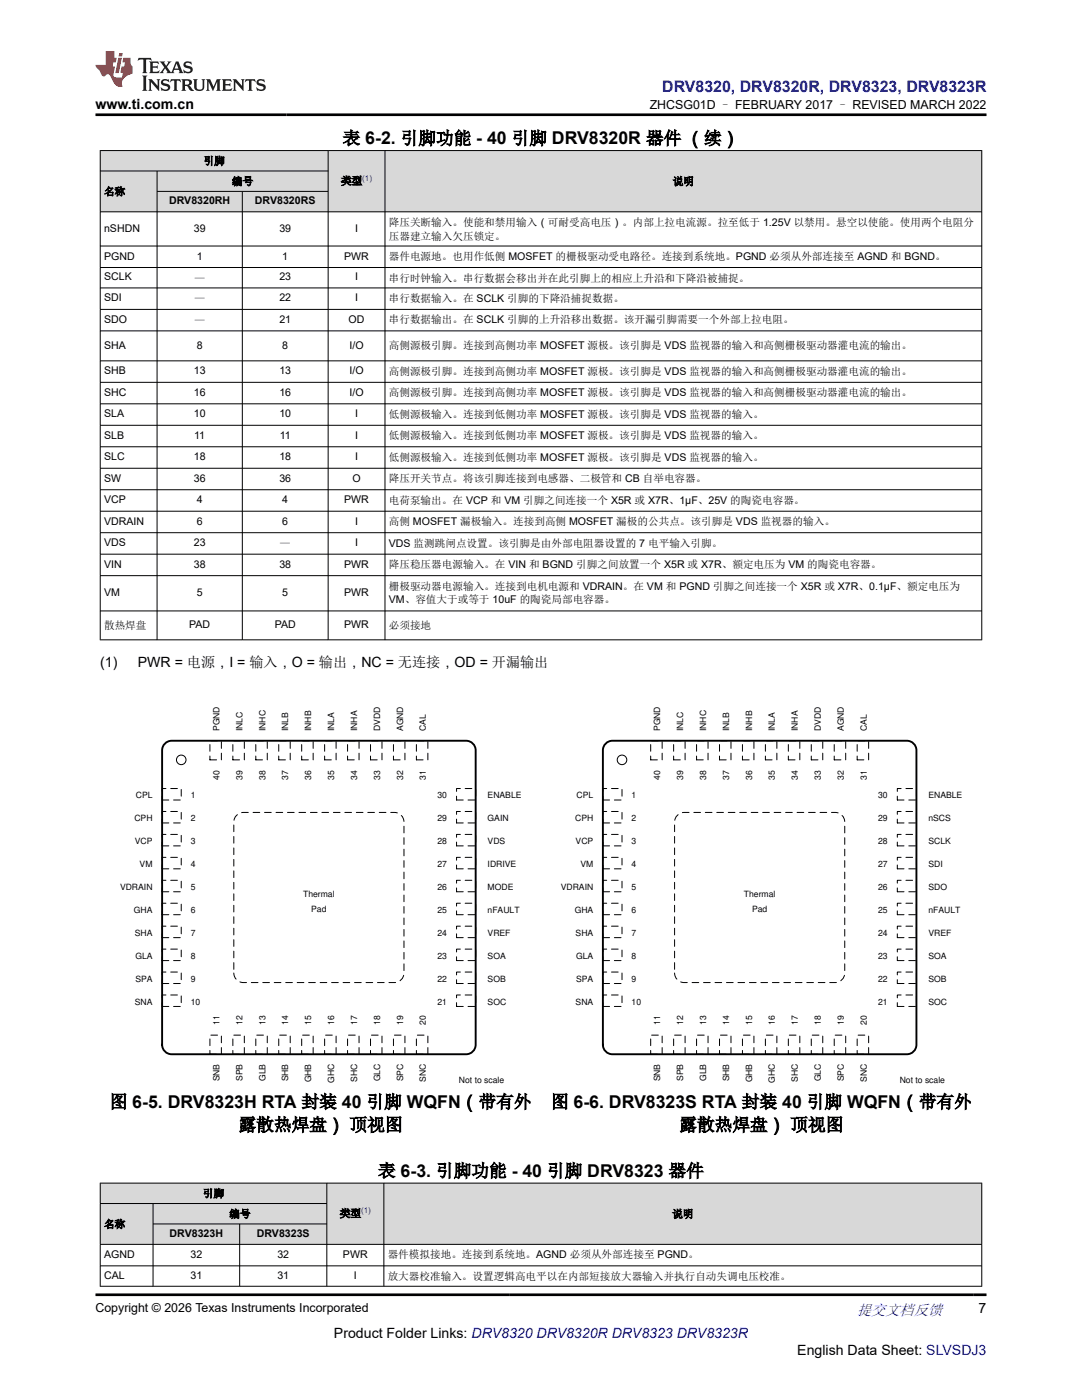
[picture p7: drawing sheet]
<svg xmlns="http://www.w3.org/2000/svg" width="216mm" height="279mm" viewBox="0 0 216 279" stroke-linecap="round" stroke-linejoin="round" font-family="sans-serif">
<g fill="#d8d8d8">
<path d="M20 30h175.9v4.1h-175.9z" fill-rule="evenodd"/>
<path d="M20.1 30.1h45.3v4h-45.3z" fill-rule="evenodd"/>
<path d="M65.5 30.1h11.3v12.1h-11.3z" fill-rule="evenodd"/>
<path d="M76.9 30.1h118.9v12.1h-118.9z" fill-rule="evenodd"/>
<path d="M20.1 34.2h11.2v8h-11.2z" fill-rule="evenodd"/>
<path d="M31.4 34.2h34v3.9h-34z" fill-rule="evenodd"/>
<path d="M31.4 38.3h16.9v3.9h-16.9z" fill-rule="evenodd"/>
<path d="M48.4 38.3h17v3.9h-17z" fill-rule="evenodd"/>
</g>
<g fill="none" stroke="#000" stroke-width=".2">
<path d="M19.9 30h176.1M19.9 34.1h45.6M20 30v97.8M31.3 34.1v93.7M31.3 38.2h34.2M48.4 38.2v89.6M65.5 30v97.8M76.8 30v97.8M195.9 30v97.8M19.9 49.1h176.1M19.9 53.4h176.1M19.9 57.5h176.1"/>
<path d="M196 42.3h-176.1M19.9 61.7h176.1M19.9 66h176.1M19.9 72h176.1M19.9 76.3h176.1M19.9 80.6h176.1M19.9 84.9h176.1M19.9 89.2h176.1M19.9 93.5h176.1M19.9 97.7h176.1M19.9 102h176.1M19.9 106.3h176.1"/>
<path d="M19.9 110.6h176.1M19.9 114.9h176.1M19.9 121.9h176.1M19.9 127.7h176.1"/>
</g>
<path d="M41.9 147.8h2.3v3.8h-2.3z" fill-rule="evenodd" fill="#fff"/>
<path d="M41.9 147.8h2.3v3.8h-2.3z" fill="none" stroke="#000" stroke-width=".2" stroke-dasharray="1.3 1"/>
<path d="M41.9 206.6h2.3v3.8h-2.3z" fill-rule="evenodd" fill="#fff"/>
<path d="M41.9 206.6h2.3v3.8h-2.3z" fill="none" stroke="#000" stroke-width=".2" stroke-dasharray="1.3 1"/>
<path d="M32.3 157.4h3.9v2.3h-3.9z" fill-rule="evenodd" fill="#fff"/>
<path d="M32.3 157.4h3.9v2.3h-3.9z" fill="none" stroke="#000" stroke-width=".2" stroke-dasharray="1.3 1"/>
<path d="M91.1 157.4h3.8v2.3h-3.8z" fill-rule="evenodd" fill="#fff"/>
<path d="M91.1 157.4h3.8v2.3h-3.8z" fill="none" stroke="#000" stroke-width=".2" stroke-dasharray="1.3 1"/>
<path d="M46.5 147.8h2.3v3.8h-2.3z" fill-rule="evenodd" fill="#fff"/>
<path d="M46.5 147.8h2.3v3.8h-2.3z" fill="none" stroke="#000" stroke-width=".2" stroke-dasharray="1.3 1"/>
<path d="M46.5 206.6h2.3v3.8h-2.3z" fill-rule="evenodd" fill="#fff"/>
<path d="M46.5 206.6h2.3v3.8h-2.3z" fill="none" stroke="#000" stroke-width=".2" stroke-dasharray="1.3 1"/>
<path d="M32.3 161.9h3.9v2.3h-3.9z" fill-rule="evenodd" fill="#fff"/>
<path d="M32.3 161.9h3.9v2.3h-3.9z" fill="none" stroke="#000" stroke-width=".2" stroke-dasharray="1.3 1"/>
<path d="M91.1 161.9h3.8v2.3h-3.8z" fill-rule="evenodd" fill="#fff"/>
<path d="M91.1 161.9h3.8v2.3h-3.8z" fill="none" stroke="#000" stroke-width=".2" stroke-dasharray="1.3 1"/>
<path d="M51 147.8h2.3v3.8h-2.3z" fill-rule="evenodd" fill="#fff"/>
<path d="M51 147.8h2.3v3.8h-2.3z" fill="none" stroke="#000" stroke-width=".2" stroke-dasharray="1.3 1"/>
<path d="M51 206.6h2.3v3.8h-2.3z" fill-rule="evenodd" fill="#fff"/>
<path d="M51 206.6h2.3v3.8h-2.3z" fill="none" stroke="#000" stroke-width=".2" stroke-dasharray="1.3 1"/>
<path d="M32.3 166.5h3.9v2.3h-3.9z" fill-rule="evenodd" fill="#fff"/>
<path d="M32.3 166.5h3.9v2.3h-3.9z" fill="none" stroke="#000" stroke-width=".2" stroke-dasharray="1.3 1"/>
<path d="M91.1 166.5h3.8v2.3h-3.8z" fill-rule="evenodd" fill="#fff"/>
<path d="M91.1 166.5h3.8v2.3h-3.8z" fill="none" stroke="#000" stroke-width=".2" stroke-dasharray="1.3 1"/>
<path d="M55.6 147.8h2.3v3.8h-2.3z" fill-rule="evenodd" fill="#fff"/>
<path d="M55.6 147.8h2.3v3.8h-2.3z" fill="none" stroke="#000" stroke-width=".2" stroke-dasharray="1.3 1"/>
<path d="M55.6 206.6h2.3v3.8h-2.3z" fill-rule="evenodd" fill="#fff"/>
<path d="M55.6 206.6h2.3v3.8h-2.3z" fill="none" stroke="#000" stroke-width=".2" stroke-dasharray="1.3 1"/>
<path d="M32.3 171.1h3.9v2.3h-3.9z" fill-rule="evenodd" fill="#fff"/>
<path d="M32.3 171.1h3.9v2.3h-3.9z" fill="none" stroke="#000" stroke-width=".2" stroke-dasharray="1.3 1"/>
<path d="M91.1 171.1h3.8v2.3h-3.8z" fill-rule="evenodd" fill="#fff"/>
<path d="M91.1 171.1h3.8v2.3h-3.8z" fill="none" stroke="#000" stroke-width=".2" stroke-dasharray="1.3 1"/>
<path d="M60.2 147.8h2.3v3.8h-2.3z" fill-rule="evenodd" fill="#fff"/>
<path d="M60.2 147.8h2.3v3.8h-2.3z" fill="none" stroke="#000" stroke-width=".2" stroke-dasharray="1.3 1"/>
<path d="M60.2 206.6h2.3v3.8h-2.3z" fill-rule="evenodd" fill="#fff"/>
<path d="M60.2 206.6h2.3v3.8h-2.3z" fill="none" stroke="#000" stroke-width=".2" stroke-dasharray="1.3 1"/>
<path d="M32.3 175.7h3.9v2.3h-3.9z" fill-rule="evenodd" fill="#fff"/>
<path d="M32.3 175.7h3.9v2.3h-3.9z" fill="none" stroke="#000" stroke-width=".2" stroke-dasharray="1.3 1"/>
<path d="M91.1 175.7h3.8v2.3h-3.8z" fill-rule="evenodd" fill="#fff"/>
<path d="M91.1 175.7h3.8v2.3h-3.8z" fill="none" stroke="#000" stroke-width=".2" stroke-dasharray="1.3 1"/>
<path d="M64.8 147.8h2.3v3.8h-2.3z" fill-rule="evenodd" fill="#fff"/>
<path d="M64.8 147.8h2.3v3.8h-2.3z" fill="none" stroke="#000" stroke-width=".2" stroke-dasharray="1.3 1"/>
<path d="M64.8 206.6h2.3v3.8h-2.3z" fill-rule="evenodd" fill="#fff"/>
<path d="M64.8 206.6h2.3v3.8h-2.3z" fill="none" stroke="#000" stroke-width=".2" stroke-dasharray="1.3 1"/>
<path d="M32.3 180.3h3.9v2.2h-3.9z" fill-rule="evenodd" fill="#fff"/>
<path d="M32.3 180.3h3.9v2.2h-3.9z" fill="none" stroke="#000" stroke-width=".2" stroke-dasharray="1.3 1"/>
<path d="M91.1 180.3h3.8v2.2h-3.8z" fill-rule="evenodd" fill="#fff"/>
<path d="M91.1 180.3h3.8v2.2h-3.8z" fill="none" stroke="#000" stroke-width=".2" stroke-dasharray="1.3 1"/>
<path d="M69.4 147.8h2.2v3.8h-2.2z" fill-rule="evenodd" fill="#fff"/>
<path d="M69.4 147.8h2.2v3.8h-2.2z" fill="none" stroke="#000" stroke-width=".2" stroke-dasharray="1.3 1"/>
<path d="M69.4 206.6h2.2v3.8h-2.2z" fill-rule="evenodd" fill="#fff"/>
<path d="M69.4 206.6h2.2v3.8h-2.2z" fill="none" stroke="#000" stroke-width=".2" stroke-dasharray="1.3 1"/>
<path d="M32.3 184.8h3.9v2.3h-3.9z" fill-rule="evenodd" fill="#fff"/>
<path d="M32.3 184.8h3.9v2.3h-3.9z" fill="none" stroke="#000" stroke-width=".2" stroke-dasharray="1.3 1"/>
<path d="M91.1 184.8h3.8v2.3h-3.8z" fill-rule="evenodd" fill="#fff"/>
<path d="M91.1 184.8h3.8v2.3h-3.8z" fill="none" stroke="#000" stroke-width=".2" stroke-dasharray="1.3 1"/>
<path d="M73.9 147.8h2.3v3.8h-2.3z" fill-rule="evenodd" fill="#fff"/>
<path d="M73.9 147.8h2.3v3.8h-2.3z" fill="none" stroke="#000" stroke-width=".2" stroke-dasharray="1.3 1"/>
<path d="M73.9 206.6h2.3v3.8h-2.3z" fill-rule="evenodd" fill="#fff"/>
<path d="M73.9 206.6h2.3v3.8h-2.3z" fill="none" stroke="#000" stroke-width=".2" stroke-dasharray="1.3 1"/>
<path d="M32.3 189.4h3.9v2.3h-3.9z" fill-rule="evenodd" fill="#fff"/>
<path d="M32.3 189.4h3.9v2.3h-3.9z" fill="none" stroke="#000" stroke-width=".2" stroke-dasharray="1.3 1"/>
<path d="M91.1 189.4h3.8v2.3h-3.8z" fill-rule="evenodd" fill="#fff"/>
<path d="M91.1 189.4h3.8v2.3h-3.8z" fill="none" stroke="#000" stroke-width=".2" stroke-dasharray="1.3 1"/>
<path d="M78.5 147.8h2.3v3.8h-2.3z" fill-rule="evenodd" fill="#fff"/>
<path d="M78.5 147.8h2.3v3.8h-2.3z" fill="none" stroke="#000" stroke-width=".2" stroke-dasharray="1.3 1"/>
<path d="M78.5 206.6h2.3v3.8h-2.3z" fill-rule="evenodd" fill="#fff"/>
<path d="M78.5 206.6h2.3v3.8h-2.3z" fill="none" stroke="#000" stroke-width=".2" stroke-dasharray="1.3 1"/>
<path d="M32.3 194h3.9v2.3h-3.9z" fill-rule="evenodd" fill="#fff"/>
<path d="M32.3 194h3.9v2.3h-3.9z" fill="none" stroke="#000" stroke-width=".2" stroke-dasharray="1.3 1"/>
<path d="M91.1 194h3.8v2.3h-3.8z" fill-rule="evenodd" fill="#fff"/>
<path d="M91.1 194h3.8v2.3h-3.8z" fill="none" stroke="#000" stroke-width=".2" stroke-dasharray="1.3 1"/>
<path d="M83.1 147.8h2.3v3.8h-2.3z" fill-rule="evenodd" fill="#fff"/>
<path d="M83.1 147.8h2.3v3.8h-2.3z" fill="none" stroke="#000" stroke-width=".2" stroke-dasharray="1.3 1"/>
<path d="M83.1 206.6h2.3v3.8h-2.3z" fill-rule="evenodd" fill="#fff"/>
<path d="M83.1 206.6h2.3v3.8h-2.3z" fill="none" stroke="#000" stroke-width=".2" stroke-dasharray="1.3 1"/>
<path d="M32.3 198.6h3.9v2.3h-3.9z" fill-rule="evenodd" fill="#fff"/>
<path d="M32.3 198.6h3.9v2.3h-3.9z" fill="none" stroke="#000" stroke-width=".2" stroke-dasharray="1.3 1"/>
<path d="M91.1 198.6h3.8v2.3h-3.8z" fill-rule="evenodd" fill="#fff"/>
<path d="M91.1 198.6h3.8v2.3h-3.8z" fill="none" stroke="#000" stroke-width=".2" stroke-dasharray="1.3 1"/>
<circle cx="36.2" cy="151.6" r=".95" fill="none" stroke="#000" stroke-width=".2"/>
<path d="M32.9 148.4l.8-.5 .6-.1h58.7a1.91 1.91 0 0 1 1.9 1.9v58.8a1.91 1.91 0 0 1-1.9 1.9h-58.7a1.9 1.9 0 0 1-2-1.9v-58.8l.1-.5z" fill="none" stroke="#000" stroke-width=".38"/>
<path d="M47.2 162.7l.9-.5 .5-.1h30.1a1.91 1.91 0 0 1 1.9 1.9v30.2a1.91 1.91 0 0 1-1.9 1.9h-30.1a1.9 1.9 0 0 1-1.9-1.9v-30.2v-.5z" fill-rule="evenodd" fill="#fff"/>
<path d="M47.2 162.7l.9-.5 .5-.1h30.1a1.91 1.91 0 0 1 1.9 1.9v30.2a1.91 1.91 0 0 1-1.9 1.9h-30.1a1.9 1.9 0 0 1-1.9-1.9v-30.2v-.5z" fill="none" stroke="#000" stroke-width=".2" stroke-dasharray="1.3 1"/>
<path d="M129.8 147.8h2.3v3.8h-2.3z" fill-rule="evenodd" fill="#fff"/>
<path d="M129.8 147.8h2.3v3.8h-2.3z" fill="none" stroke="#000" stroke-width=".2" stroke-dasharray="1.3 1"/>
<path d="M129.8 206.6h2.3v3.8h-2.3z" fill-rule="evenodd" fill="#fff"/>
<path d="M129.8 206.6h2.3v3.8h-2.3z" fill="none" stroke="#000" stroke-width=".2" stroke-dasharray="1.3 1"/>
<path d="M120.3 157.4h3.8v2.3h-3.8z" fill-rule="evenodd" fill="#fff"/>
<path d="M120.3 157.4h3.8v2.3h-3.8z" fill="none" stroke="#000" stroke-width=".2" stroke-dasharray="1.3 1"/>
<path d="M179 157.4h3.9v2.3h-3.9z" fill-rule="evenodd" fill="#fff"/>
<path d="M179 157.4h3.9v2.3h-3.9z" fill="none" stroke="#000" stroke-width=".2" stroke-dasharray="1.3 1"/>
<path d="M134.4 147.8h2.3v3.8h-2.3z" fill-rule="evenodd" fill="#fff"/>
<path d="M134.4 147.8h2.3v3.8h-2.3z" fill="none" stroke="#000" stroke-width=".2" stroke-dasharray="1.3 1"/>
<path d="M134.4 206.6h2.3v3.8h-2.3z" fill-rule="evenodd" fill="#fff"/>
<path d="M134.4 206.6h2.3v3.8h-2.3z" fill="none" stroke="#000" stroke-width=".2" stroke-dasharray="1.3 1"/>
<path d="M120.3 161.9h3.8v2.3h-3.8z" fill-rule="evenodd" fill="#fff"/>
<path d="M120.3 161.9h3.8v2.3h-3.8z" fill="none" stroke="#000" stroke-width=".2" stroke-dasharray="1.3 1"/>
<path d="M179 161.9h3.9v2.3h-3.9z" fill-rule="evenodd" fill="#fff"/>
<path d="M179 161.9h3.9v2.3h-3.9z" fill="none" stroke="#000" stroke-width=".2" stroke-dasharray="1.3 1"/>
<path d="M139 147.8h2.3v3.8h-2.3z" fill-rule="evenodd" fill="#fff"/>
<path d="M139 147.8h2.3v3.8h-2.3z" fill="none" stroke="#000" stroke-width=".2" stroke-dasharray="1.3 1"/>
<path d="M139 206.6h2.3v3.8h-2.3z" fill-rule="evenodd" fill="#fff"/>
<path d="M139 206.6h2.3v3.8h-2.3z" fill="none" stroke="#000" stroke-width=".2" stroke-dasharray="1.3 1"/>
<path d="M120.3 166.5h3.8v2.3h-3.8z" fill-rule="evenodd" fill="#fff"/>
<path d="M120.3 166.5h3.8v2.3h-3.8z" fill="none" stroke="#000" stroke-width=".2" stroke-dasharray="1.3 1"/>
<path d="M179 166.5h3.9v2.3h-3.9z" fill-rule="evenodd" fill="#fff"/>
<path d="M179 166.5h3.9v2.3h-3.9z" fill="none" stroke="#000" stroke-width=".2" stroke-dasharray="1.3 1"/>
<path d="M143.6 147.8h2.3v3.8h-2.3z" fill-rule="evenodd" fill="#fff"/>
<path d="M143.6 147.8h2.3v3.8h-2.3z" fill="none" stroke="#000" stroke-width=".2" stroke-dasharray="1.3 1"/>
<path d="M143.6 206.6h2.3v3.8h-2.3z" fill-rule="evenodd" fill="#fff"/>
<path d="M143.6 206.6h2.3v3.8h-2.3z" fill="none" stroke="#000" stroke-width=".2" stroke-dasharray="1.3 1"/>
<path d="M120.3 171.1h3.8v2.3h-3.8z" fill-rule="evenodd" fill="#fff"/>
<path d="M120.3 171.1h3.8v2.3h-3.8z" fill="none" stroke="#000" stroke-width=".2" stroke-dasharray="1.3 1"/>
<path d="M179 171.1h3.9v2.3h-3.9z" fill-rule="evenodd" fill="#fff"/>
<path d="M179 171.1h3.9v2.3h-3.9z" fill="none" stroke="#000" stroke-width=".2" stroke-dasharray="1.3 1"/>
<path d="M148.1 147.8h2.3v3.8h-2.3z" fill-rule="evenodd" fill="#fff"/>
<path d="M148.1 147.8h2.3v3.8h-2.3z" fill="none" stroke="#000" stroke-width=".2" stroke-dasharray="1.3 1"/>
<path d="M148.1 206.6h2.3v3.8h-2.3z" fill-rule="evenodd" fill="#fff"/>
<path d="M148.1 206.6h2.3v3.8h-2.3z" fill="none" stroke="#000" stroke-width=".2" stroke-dasharray="1.3 1"/>
<path d="M120.3 175.7h3.8v2.3h-3.8z" fill-rule="evenodd" fill="#fff"/>
<path d="M120.3 175.7h3.8v2.3h-3.8z" fill="none" stroke="#000" stroke-width=".2" stroke-dasharray="1.3 1"/>
<path d="M179 175.7h3.9v2.3h-3.9z" fill-rule="evenodd" fill="#fff"/>
<path d="M179 175.7h3.9v2.3h-3.9z" fill="none" stroke="#000" stroke-width=".2" stroke-dasharray="1.3 1"/>
<path d="M152.7 147.8h2.3v3.8h-2.3z" fill-rule="evenodd" fill="#fff"/>
<path d="M152.7 147.8h2.3v3.8h-2.3z" fill="none" stroke="#000" stroke-width=".2" stroke-dasharray="1.3 1"/>
<path d="M152.7 206.6h2.3v3.8h-2.3z" fill-rule="evenodd" fill="#fff"/>
<path d="M152.7 206.6h2.3v3.8h-2.3z" fill="none" stroke="#000" stroke-width=".2" stroke-dasharray="1.3 1"/>
<path d="M120.3 180.3h3.8v2.2h-3.8z" fill-rule="evenodd" fill="#fff"/>
<path d="M120.3 180.3h3.8v2.2h-3.8z" fill="none" stroke="#000" stroke-width=".2" stroke-dasharray="1.3 1"/>
<path d="M179 180.3h3.9v2.2h-3.9z" fill-rule="evenodd" fill="#fff"/>
<path d="M179 180.3h3.9v2.2h-3.9z" fill="none" stroke="#000" stroke-width=".2" stroke-dasharray="1.3 1"/>
<path d="M157.3 147.8h2.3v3.8h-2.3z" fill-rule="evenodd" fill="#fff"/>
<path d="M157.3 147.8h2.3v3.8h-2.3z" fill="none" stroke="#000" stroke-width=".2" stroke-dasharray="1.3 1"/>
<path d="M157.3 206.6h2.3v3.8h-2.3z" fill-rule="evenodd" fill="#fff"/>
<path d="M157.3 206.6h2.3v3.8h-2.3z" fill="none" stroke="#000" stroke-width=".2" stroke-dasharray="1.3 1"/>
<path d="M120.3 184.8h3.8v2.3h-3.8z" fill-rule="evenodd" fill="#fff"/>
<path d="M120.3 184.8h3.8v2.3h-3.8z" fill="none" stroke="#000" stroke-width=".2" stroke-dasharray="1.3 1"/>
<path d="M179 184.8h3.9v2.3h-3.9z" fill-rule="evenodd" fill="#fff"/>
<path d="M179 184.8h3.9v2.3h-3.9z" fill="none" stroke="#000" stroke-width=".2" stroke-dasharray="1.3 1"/>
<path d="M161.9 147.8h2.3v3.8h-2.3z" fill-rule="evenodd" fill="#fff"/>
<path d="M161.9 147.8h2.3v3.8h-2.3z" fill="none" stroke="#000" stroke-width=".2" stroke-dasharray="1.3 1"/>
<path d="M161.9 206.6h2.3v3.8h-2.3z" fill-rule="evenodd" fill="#fff"/>
<path d="M161.9 206.6h2.3v3.8h-2.3z" fill="none" stroke="#000" stroke-width=".2" stroke-dasharray="1.3 1"/>
<path d="M120.3 189.4h3.8v2.3h-3.8z" fill-rule="evenodd" fill="#fff"/>
<path d="M120.3 189.4h3.8v2.3h-3.8z" fill="none" stroke="#000" stroke-width=".2" stroke-dasharray="1.3 1"/>
<path d="M179 189.4h3.9v2.3h-3.9z" fill-rule="evenodd" fill="#fff"/>
<path d="M179 189.4h3.9v2.3h-3.9z" fill="none" stroke="#000" stroke-width=".2" stroke-dasharray="1.3 1"/>
<path d="M166.5 147.8h2.2v3.8h-2.2z" fill-rule="evenodd" fill="#fff"/>
<path d="M166.5 147.8h2.2v3.8h-2.2z" fill="none" stroke="#000" stroke-width=".2" stroke-dasharray="1.3 1"/>
<path d="M166.5 206.6h2.2v3.8h-2.2z" fill-rule="evenodd" fill="#fff"/>
<path d="M166.5 206.6h2.2v3.8h-2.2z" fill="none" stroke="#000" stroke-width=".2" stroke-dasharray="1.3 1"/>
<path d="M120.3 194h3.8v2.3h-3.8z" fill-rule="evenodd" fill="#fff"/>
<path d="M120.3 194h3.8v2.3h-3.8z" fill="none" stroke="#000" stroke-width=".2" stroke-dasharray="1.3 1"/>
<path d="M179 194h3.9v2.3h-3.9z" fill-rule="evenodd" fill="#fff"/>
<path d="M179 194h3.9v2.3h-3.9z" fill="none" stroke="#000" stroke-width=".2" stroke-dasharray="1.3 1"/>
<path d="M171 147.8h2.3v3.8h-2.3z" fill-rule="evenodd" fill="#fff"/>
<path d="M171 147.8h2.3v3.8h-2.3z" fill="none" stroke="#000" stroke-width=".2" stroke-dasharray="1.3 1"/>
<path d="M171 206.6h2.3v3.8h-2.3z" fill-rule="evenodd" fill="#fff"/>
<path d="M171 206.6h2.3v3.8h-2.3z" fill="none" stroke="#000" stroke-width=".2" stroke-dasharray="1.3 1"/>
<path d="M120.3 198.6h3.8v2.3h-3.8z" fill-rule="evenodd" fill="#fff"/>
<path d="M120.3 198.6h3.8v2.3h-3.8z" fill="none" stroke="#000" stroke-width=".2" stroke-dasharray="1.3 1"/>
<path d="M179 198.6h3.9v2.3h-3.9z" fill-rule="evenodd" fill="#fff"/>
<path d="M179 198.6h3.9v2.3h-3.9z" fill="none" stroke="#000" stroke-width=".2" stroke-dasharray="1.3 1"/>
<circle cx="124.1" cy="151.6" r=".95" fill="none" stroke="#000" stroke-width=".2"/>
<path d="M120.9 148.4l.8-.5 .5-.1h58.8a1.91 1.91 0 0 1 1.9 1.9v58.8a1.91 1.91 0 0 1-1.9 1.9h-58.8a1.9 1.9 0 0 1-1.9-1.9v-58.8l.1-.5z" fill="none" stroke="#000" stroke-width=".38"/>
<path d="M135.2 162.7l.8-.5 .5-.1h30.2a1.91 1.91 0 0 1 1.9 1.9v30.2a1.91 1.91 0 0 1-1.9 1.9h-30.2a1.9 1.9 0 0 1-1.9-1.9v-30.2l.1-.5z" fill-rule="evenodd" fill="#fff"/>
<path d="M135.2 162.7l.8-.5 .5-.1h30.2a1.91 1.91 0 0 1 1.9 1.9v30.2a1.91 1.91 0 0 1-1.9 1.9h-30.2a1.9 1.9 0 0 1-1.9-1.9v-30.2l.1-.5z" fill="none" stroke="#000" stroke-width=".2" stroke-dasharray="1.3 1"/>
<g fill="#d8d8d8">
<path d="M20 236.1h175.9v4.1h-175.9z" fill-rule="evenodd"/>
<path d="M20.1 236.2h45.1v3.9h-45.1z" fill-rule="evenodd"/>
<path d="M65.3 236.2h11.2v12.1h-11.2z" fill-rule="evenodd"/>
<path d="M76.7 236.2h119.1v12.1h-119.1z" fill-rule="evenodd"/>
<path d="M20.1 240.3h10.4v8h-10.4z" fill-rule="evenodd"/>
<path d="M30.6 240.3h34.6v3.9h-34.6z" fill-rule="evenodd"/>
<path d="M30.6 244.3h17.2v4h-17.2z" fill-rule="evenodd"/>
<path d="M47.9 244.3h17.3v4h-17.3z" fill-rule="evenodd"/>
</g>
<path d="M19.9 236.1h176.1M20 236.1v20.7M65.2 236.1v20.7M76.6 236.1v20.7M195.9 236.1v20.7M19.9 240.2h45.4M19.9 248.3h176.1M19.9 252.6h176.1M19.9 256.7h176.1M30.5 240.2v16.6M30.5 244.3h34.8M47.8 244.3v12.5" fill="none" stroke="#000" stroke-width=".2"/>
<path d="M27.7 11.6l-.2 .5 .5-.2h.6v.1v2.2l-.2 .4h1l-.2-.4v-2.2v-.1h.5l.5 .2-.1-.5zM29.8 12.3l.2 .4v1.5l-.2 .4h1.9l.1-.6a1.08 1.08 0 0 1-1.3 .2v-.7h.6l.4 .2v-.7l-.4 .2h-.6v-.5l.2-.2a1 1 0 0 1 1 .3l-.1-.5zM31.8 12.3l1 1.1-1 1.2h.9l-.2-.2 .4-.8 .5 .8-.2 .2h1.6l-.2-.2 .1-.5h1l.1 .5-.1 .2h.9l-.2-.3-.8-2h-.5l-1 2.2-.8-1.1 .9-1.1h-.8l.2 .2-.5 .6-.3-.6 .1-.2zM35.2 12.7l.4 1h-.8zM36.8 12.4a.65 .65 0 0 0-.2 .7 .65 .65 0 0 0 .6 .5l.7 .1 .1 .3a.79 .79 0 0 1-.7 .4 .79 .79 0 0 1-.7-.5l.1 .7 .2-.1a.93 .93 0 0 0 1.1 .1 .93 .93 0 0 0 .4-1 1.46 1.46 0 0 0-1.2-.6l-.1-.3a1.09 1.09 0 0 1 1.2 .2l-.2-.6-.1 .1-.6-.2zM28.4 15.1l.2 .4v2.2l-.2 .4h1l-.2-.4v-2.2l.2-.4zM29.6 15.8l.2 .4v1.5l-.2 .4h.8l-.3-.4v-1.3l1.7 1.8v-2l.2-.4h-.8l.2 .2 .1 1.1-1.2-1.3zM32.3 15.9a.65 .65 0 0 0-.2 .8 .65 .65 0 0 0 .7 .4l.6 .2 .1 .2a.79 .79 0 0 1-.7 .4 .79 .79 0 0 1-.7-.5l.1 .7 .2-.1a.93 .93 0 0 0 1.1 .1 .93 .93 0 0 0 .4-.9 1.46 1.46 0 0 0-1.2-.6l-.1-.4a1.09 1.09 0 0 1 1.2 .2l-.2-.6-.1 .1-.6-.1zM34.1 15.8l-.1 .6a.63 .63 0 0 1 .7-.3l.1 1.6-.3 .4h1l-.2-.4v-1.6a.66 .66 0 0 1 .8 .3l-.1-.6zM36.2 15.8l.2 .4v1.5l-.2 .4h.9l-.2-.2v-.7h.5l.1 .2a.79 .79 0 0 0 1.2 .6l-1-.9a.61 .61 0 0 0 .6-.6 .61 .61 0 0 0-.5-.7zM36.9 16.1h.2a.47 .47 0 0 1 .5 .1 .47 .47 0 0 1 .1 .5l-.2 .1-.6 .1zM38.5 15.8l.2 .2a2.27 2.27 0 0 0 .4 2 1.04 1.04 0 0 0 1.7-.7v-1.3l.2-.2h-.8l.2 .4v1.1a.6 .6 0 0 1-.6 .6 .6 .6 0 0 1-.6-.6v-1.1l.3-.4zM41.1 15.8l.2 .4v1.5l-.2 .4h.7l-.2-.4v-1.4l.9 1.9 .8-1.9v1.4l-.2 .4h1l-.3-.4v-1.5l.3-.4h-.8l-.7 1.5-.7-1.5zM44.3 15.8l.2 .4v1.5l-.2 .4h1.9l.1-.6a1.09 1.09 0 0 1-1.3 .2v-.7h.6l.4 .2v-.6l-.4 .2h-.6v-.6l.2-.1a1.01 1.01 0 0 1 1 .3l-.1-.6zM46.4 15.8l.3 .4v1.5l-.3 .4h.8l-.2-.4v-1.3l1.6 1.8v-2l.2-.4h-.7l.2 .2v1.1l-1.2-1.3zM49 15.8l-.1 .6a.63 .63 0 0 1 .8-.3v1.6l-.3 .4h1l-.2-.4v-1.6a.66 .66 0 0 1 .8 .3l-.1-.6zM51.4 15.9a.65 .65 0 0 0-.2 .8 .65 .65 0 0 0 .6 .4l.6 .2 .2 .2a.79 .79 0 0 1-.8 .4 .79 .79 0 0 1-.6-.5l.1 .7 .2-.1a.93 .93 0 0 0 1 .1 .93 .93 0 0 0 .5-.9 1.46 1.46 0 0 0-1.3-.6l-.1-.4a1.09 1.09 0 0 1 1.3 .2l-.2-.6-.2 .1-.5-.1z" fill="#231f20"/>
<path d="M21.1 10.2v2.8h-2.1l.1 .3 .9 1a.95 .95 0 0 0 .9 .9 .59 .59 0 0 1 .6-.4 .59 .59 0 0 1 .5 .4l.4 .7a1.59 1.59 0 0 0 2.1 1.4 1.61 1.61 0 0 1 1-2.3l1-.3-.1-1.5a1.59 1.59 0 0 1-.4-1.7h-1.4l-.2 .9h.5l-.1 .9h-.5l-.2 1v.2l.4 .1-.2 .9h-.6a.73 .73 0 0 1-1.1-.7l.3-1.5h-.5l.2-.9h.5l.2-.9h-.5v-1.3zM23.6 11.5l-.6 3.1h.7l.6-3.1zM23.8 10.6l-.1 .6h.7l.1-.6z" fill="#ed1c24"/>
<path d="M19 22.9h177.8M19 258.4h177.8" fill="none" stroke="#000" stroke-width=".53"/>
<g font-size="3.5">
<text x="68.4" y="28.8">表 6-2. 引脚功能 - 40 引脚 DRV8320R 器件 （续）</text>
<text x="21.9" y="221.1">图 6-5. DRV8323H RTA 封装 40 引脚 WQFN（带有外</text>
<text x="109.9" y="221.1">图 6-6. DRV8323S RTA 封装 40 引脚 WQFN（带有外</text>
<text x="47.6" y="225.7">露散热焊盘） 顶视图</text>
<text x="135.6" y="225.7">露散热焊盘） 顶视图</text>
<text x="75.4" y="234.9">表 6-3. 引脚功能 - 40 引脚 DRV8323 器件</text>
</g>
<text font-size="3.2" fill="#00f" x="132.1" y="18.3">DRV8320, DRV8320R, DRV8323, DRV8323R</text>
<text font-size="3" fill="#00f" x="171" y="262.4">提交文档反馈</text>
<g font-size="2.8">
<text x="19" y="21.7">www.ti.com.cn</text>
<text x="20" y="133">(1)</text>
<text x="27.5" y="133">PWR = 电源，I = 输入，O = 输出，NC = 无连接，OD = 开漏输出</text>
<text x="195.3" y="262.1">7</text>
<text x="66.6" y="266.9">Product Folder Links: DRV8320 DRV8320R DRV8323 DRV8323R</text>
<text x="159.1" y="270.3">English Data Sheet: SLVSDJ3</text>
</g>
<g font-size="2.5">
<text x="129.7" y="21.8">ZHCSG01D – FEBRUARY 2017 – REVISED MARCH 2022</text>
<text x="19" y="261.8">Copyright © 2026 Texas Instruments Incorporated</text>
</g>
<g font-size="2.1">
<text x="40.6" y="32.8">引脚</text>
<text x="20.8" y="39">名称</text>
<text x="33.7" y="40.8">DRV8320RH</text>
<text x="46.3" y="36.9">编号</text>
<text x="50.9" y="40.8">DRV8320RS</text>
<text x="68.1" y="36.8">类型</text>
<text x="134.2" y="36.9">说明</text>
<text x="20.8" y="46.2">nSHDN</text>
<text x="38.7" y="46.2">39</text>
<text x="55.7" y="46.2">39</text>
<text x="70.9" y="46.2">I</text>
<text x="77.6" y="45.1">降压关断输入。使能和禁用输入（可耐受高电压）。内部上拉电流源。拉至低于 1.25V 以禁用。悬空以使能。使用两个电阻分</text>
<text x="77.6" y="47.8">压器建立输入欠压锁定。</text>
<text x="20.8" y="51.8">PGND</text>
<text x="39.3" y="51.8">1</text>
<text x="56.3" y="51.8">1</text>
<text x="68.7" y="51.8">PWR</text>
<text x="77.6" y="51.9">器件电源地。也用作低侧 MOSFET 的栅极驱动受电路径。连接到系统地。PGND 必须从外部连接至 AGND 和 BGND。</text>
<text x="20.8" y="56">SCLK</text>
<text x="38.8" y="56.2">—</text>
<text x="55.7" y="56">23</text>
<text x="70.9" y="56">I</text>
<text x="77.6" y="56.2">串行时钟输入。串行数据会移出并在此引脚上的相应上升沿和下降沿被捕捉。</text>
<text x="20.8" y="60.2">SDI</text>
<text x="20.8" y="64.4">SDO</text>
<text x="38.8" y="60.4">—</text>
<text x="38.8" y="64.7">—</text>
<text x="55.7" y="60.2">22</text>
<text x="55.7" y="64.4">21</text>
<text x="69.6" y="64.4">OD</text>
<text x="70.9" y="60.2">I</text>
<text x="77.6" y="60.3">串行数据输入。在 SCLK 引脚的下降沿捕捉数据。</text>
<text x="77.6" y="64.5">串行数据输出。在 SCLK 引脚的上升沿移出数据。该开漏引脚需要一个外部上拉电阻。</text>
<text x="20.8" y="69.6">SHA</text>
<text x="39.3" y="69.6">8</text>
<text x="56.3" y="69.6">8</text>
<text x="69.7" y="69.6">I/O</text>
<text x="77.6" y="69.7">高侧源极引脚。连接到高侧功率 MOSFET 源极。该引脚是 VDS 监视器的输入和高侧栅极驱动器灌电流的输出。</text>
<text x="20.8" y="74.7">SHB</text>
<text x="38.7" y="74.7">13</text>
<text x="55.7" y="74.7">13</text>
<text x="69.7" y="74.7">I/O</text>
<text x="77.6" y="74.8">高侧源极引脚。连接到高侧功率 MOSFET 源极。该引脚是 VDS 监视器的输入和高侧栅极驱动器灌电流的输出。</text>
<text x="20.8" y="79">SHC</text>
<text x="20.8" y="83.3">SLA</text>
<text x="38.7" y="79">16</text>
<text x="38.7" y="83.3">10</text>
<text x="55.7" y="79">16</text>
<text x="55.7" y="83.3">10</text>
<text x="69.7" y="79">I/O</text>
<text x="70.9" y="83.3">I</text>
<text x="77.6" y="79.1">高侧源极引脚。连接到高侧功率 MOSFET 源极。该引脚是 VDS 监视器的输入和高侧栅极驱动器灌电流的输出。</text>
<text x="77.6" y="83.4">低侧源极输入。连接到低侧功率 MOSFET 源极。该引脚是 VDS 监视器的输入。</text>
<text x="20.8" y="87.6">SLB</text>
<text x="38.7" y="87.6">11</text>
<text x="55.8" y="87.6">11</text>
<text x="70.9" y="87.6">I</text>
<text x="77.6" y="87.7">低侧源极输入。连接到低侧功率 MOSFET 源极。该引脚是 VDS 监视器的输入。</text>
<text x="20.8" y="91.9">SLC</text>
<text x="38.7" y="91.9">18</text>
<text x="55.7" y="91.9">18</text>
<text x="70.9" y="91.9">I</text>
<text x="77.6" y="92">低侧源极输入。连接到低侧功率 MOSFET 源极。该引脚是 VDS 监视器的输入。</text>
<text x="20.8" y="96.1">SW</text>
<text x="20.8" y="100.4">VCP</text>
<text x="38.7" y="96.1">36</text>
<text x="39.3" y="100.4">4</text>
<text x="55.7" y="96.1">36</text>
<text x="56.3" y="100.4">4</text>
<text x="68.7" y="100.4">PWR</text>
<text x="70.3" y="96.1">O</text>
<text x="77.6" y="96.2">降压开关节点。将该引脚连接到电感器、二极管和 CB 自举电容器。</text>
<text x="77.6" y="100.5">电荷泵输出。在 VCP 和 VM 引脚之间连接一个 X5R 或 X7R、1µF、25V 的陶瓷电容器。</text>
<text x="20.8" y="104.7">VDRAIN</text>
<text x="39.3" y="104.7">6</text>
<text x="56.3" y="104.7">6</text>
<text x="70.9" y="104.7">I</text>
<text x="77.6" y="104.8">高侧 MOSFET 漏极输入。连接到高侧 MOSFET 漏极的公共点。该引脚是 VDS 监视器的输入。</text>
<text x="20.8" y="109">VDS</text>
<text x="20.8" y="113.3">VIN</text>
<text x="38.7" y="109">23</text>
<text x="38.7" y="113.3">38</text>
<text x="55.7" y="113.3">38</text>
<text x="55.9" y="109.2">—</text>
<text x="68.7" y="113.3">PWR</text>
<text x="70.9" y="109">I</text>
<text x="77.6" y="109.1">VDS 监测跳闸点设置。该引脚是由外部电阻器设置的 7 电平输入引脚。</text>
<text x="77.6" y="113.4">降压稳压器电源输入。在 VIN 和 BGND 引脚之间放置一个 X5R 或 X7R、额定电压为 VM 的陶瓷电容器。</text>
<text x="20.8" y="119">VM</text>
<text x="39.3" y="119">5</text>
<text x="56.3" y="119">5</text>
<text x="68.7" y="119">PWR</text>
<text x="77.6" y="117.7">栅极驱动器电源输入。连接到电机电源和 VDRAIN。在 VM 和 PGND 引脚之间连接一个 X5R 或 X7R、0.1µF、额定电压为</text>
<text x="20.8" y="125.6">散热焊盘</text>
<text x="37.7" y="125.4">PAD</text>
<text x="54.8" y="125.4">PAD</text>
<text x="68.7" y="125.4">PWR</text>
<text x="77.6" y="120.4">VM、容值大于或等于 10uF 的陶瓷局部电容器。</text>
<text x="77.6" y="125.6">必须接地</text>
<text x="40.5" y="238.9">引脚</text>
<text x="20.8" y="245">名称</text>
<text x="45.8" y="243">编号</text>
<text x="67.8" y="242.9">类型</text>
<text x="134.1" y="243">说明</text>
<text x="20.8" y="251">AGND</text>
<text x="33.8" y="246.9">DRV8323H</text>
<text x="38" y="251">32</text>
<text x="51.2" y="246.9">DRV8323S</text>
<text x="55.3" y="251">32</text>
<text x="68.4" y="251">PWR</text>
<text x="77.4" y="251.1">器件模拟接地。连接到系统地。AGND 必须从外部连接至 PGND。</text>
<text x="20.8" y="255.2">CAL</text>
<text x="38" y="255.2">31</text>
<text x="55.3" y="255.2">31</text>
<text x="70.6" y="255.2">I</text>
<text x="77.4" y="255.4">放大器校准输入。设置逻辑高电平以在内部短接放大器输入并执行自动失调电压校准。</text>
</g>
<g font-size="1.7">
<text x="43.8" y="145.9" transform="rotate(-90 43.8 145.9)">PGND</text>
<text x="48.4" y="145.9" transform="rotate(-90 48.4 145.9)">INLC</text>
<text x="52.9" y="145.9" transform="rotate(-90 52.9 145.9)">INHC</text>
<text x="57.5" y="145.9" transform="rotate(-90 57.5 145.9)">INLB</text>
<text x="62.1" y="145.9" transform="rotate(-90 62.1 145.9)">INHB</text>
<text x="66.7" y="145.9" transform="rotate(-90 66.7 145.9)">INLA</text>
<text x="71.3" y="145.9" transform="rotate(-90 71.3 145.9)">INHA</text>
<text x="75.8" y="145.9" transform="rotate(-90 75.8 145.9)">DVDD</text>
<text x="80.4" y="145.9" transform="rotate(-90 80.4 145.9)">AGND</text>
<text x="85" y="145.9" transform="rotate(-90 85 145.9)">CAL</text>
<text x="131.7" y="145.9" transform="rotate(-90 131.7 145.9)">PGND</text>
<text x="136.3" y="145.9" transform="rotate(-90 136.3 145.9)">INLC</text>
<text x="140.9" y="145.9" transform="rotate(-90 140.9 145.9)">INHC</text>
<text x="145.5" y="145.9" transform="rotate(-90 145.5 145.9)">INLB</text>
<text x="150.1" y="145.9" transform="rotate(-90 150.1 145.9)">INHB</text>
<text x="154.6" y="145.9" transform="rotate(-90 154.6 145.9)">INLA</text>
<text x="159.2" y="145.9" transform="rotate(-90 159.2 145.9)">INHA</text>
<text x="163.8" y="145.9" transform="rotate(-90 163.8 145.9)">DVDD</text>
<text x="168.4" y="145.9" transform="rotate(-90 168.4 145.9)">AGND</text>
<text x="172.9" y="145.9" transform="rotate(-90 172.9 145.9)">CAL</text>
<text x="43.8" y="155.7" transform="rotate(-90 43.8 155.7)">40</text>
<text x="48.4" y="155.7" transform="rotate(-90 48.4 155.7)">39</text>
<text x="52.9" y="155.7" transform="rotate(-90 52.9 155.7)">38</text>
<text x="57.5" y="155.7" transform="rotate(-90 57.5 155.7)">37</text>
<text x="62.1" y="155.7" transform="rotate(-90 62.1 155.7)">36</text>
<text x="66.7" y="155.7" transform="rotate(-90 66.7 155.7)">35</text>
<text x="71.3" y="155.7" transform="rotate(-90 71.3 155.7)">34</text>
<text x="75.8" y="155.7" transform="rotate(-90 75.8 155.7)">33</text>
<text x="80.4" y="155.7" transform="rotate(-90 80.4 155.7)">32</text>
<text x="85" y="155.7" transform="rotate(-90 85 155.7)">31</text>
<text x="131.7" y="155.7" transform="rotate(-90 131.7 155.7)">40</text>
<text x="136.3" y="155.7" transform="rotate(-90 136.3 155.7)">39</text>
<text x="140.9" y="155.7" transform="rotate(-90 140.9 155.7)">38</text>
<text x="145.5" y="155.7" transform="rotate(-90 145.5 155.7)">37</text>
<text x="150.1" y="155.7" transform="rotate(-90 150.1 155.7)">36</text>
<text x="154.6" y="155.7" transform="rotate(-90 154.6 155.7)">35</text>
<text x="159.2" y="155.7" transform="rotate(-90 159.2 155.7)">34</text>
<text x="163.8" y="155.7" transform="rotate(-90 163.8 155.7)">33</text>
<text x="168.4" y="155.7" transform="rotate(-90 168.4 155.7)">32</text>
<text x="172.9" y="155.7" transform="rotate(-90 172.9 155.7)">31</text>
<text x="27.1" y="159.3">CPL</text>
<text x="38.1" y="159.3">1</text>
<text x="87.3" y="159.3">30</text>
<text x="97.3" y="159.3">ENABLE</text>
<text x="115" y="159.3">CPL</text>
<text x="126" y="159.3">1</text>
<text x="175.2" y="159.3">30</text>
<text x="185.2" y="159.3">ENABLE</text>
<text x="26.8" y="163.9">CPH</text>
<text x="38.1" y="163.9">2</text>
<text x="87.3" y="163.9">29</text>
<text x="97.3" y="163.9">GAIN</text>
<text x="114.8" y="163.9">CPH</text>
<text x="126" y="163.9">2</text>
<text x="175.2" y="163.9">29</text>
<text x="185.2" y="163.9">nSCS</text>
<text x="26.9" y="168.4">VCP</text>
<text x="27.9" y="173">VM</text>
<text x="38.1" y="168.4">3</text>
<text x="38.1" y="173">4</text>
<text x="87.3" y="168.4">28</text>
<text x="87.3" y="173">27</text>
<text x="97.3" y="168.4">VDS</text>
<text x="97.3" y="173">IDRIVE</text>
<text x="114.9" y="168.4">VCP</text>
<text x="115.8" y="173">VM</text>
<text x="126" y="168.4">3</text>
<text x="126" y="173">4</text>
<text x="175.2" y="168.4">28</text>
<text x="175.2" y="173">27</text>
<text x="185.2" y="168.4">SCLK</text>
<text x="185.2" y="173">SDI</text>
<text x="24" y="177.6">VDRAIN</text>
<text x="38.1" y="177.6">5</text>
<text x="60.5" y="179.1">Thermal</text>
<text x="87.3" y="177.6">26</text>
<text x="97.3" y="177.6">MODE</text>
<text x="111.9" y="177.6">VDRAIN</text>
<text x="126" y="177.6">5</text>
<text x="148.4" y="179.1">Thermal</text>
<text x="175.2" y="177.6">26</text>
<text x="185.2" y="177.6">SDO</text>
<text x="26.7" y="182.2">GHA</text>
<text x="38.1" y="182.2">6</text>
<text x="62.1" y="182">Pad</text>
<text x="87.3" y="182.2">25</text>
<text x="97.3" y="182.2">nFAULT</text>
<text x="114.7" y="182.2">GHA</text>
<text x="126" y="182.2">6</text>
<text x="150.1" y="182">Pad</text>
<text x="175.2" y="182.2">25</text>
<text x="185.2" y="182.2">nFAULT</text>
<text x="26.9" y="186.7">SHA</text>
<text x="27" y="191.3">GLA</text>
<text x="38.1" y="186.7">7</text>
<text x="38.1" y="191.3">8</text>
<text x="87.3" y="186.7">24</text>
<text x="87.3" y="191.3">23</text>
<text x="97.3" y="186.7">VREF</text>
<text x="97.3" y="191.3">SOA</text>
<text x="114.9" y="186.7">SHA</text>
<text x="115" y="191.3">GLA</text>
<text x="126" y="186.7">7</text>
<text x="126" y="191.3">8</text>
<text x="175.2" y="186.7">24</text>
<text x="175.2" y="191.3">23</text>
<text x="185.2" y="186.7">VREF</text>
<text x="185.2" y="191.3">SOA</text>
<text x="27" y="195.9">SPA</text>
<text x="38.1" y="195.9">9</text>
<text x="87.3" y="195.9">22</text>
<text x="97.3" y="195.9">SOB</text>
<text x="115" y="195.9">SPA</text>
<text x="126" y="195.9">9</text>
<text x="175.2" y="195.9">22</text>
<text x="185.2" y="195.9">SOB</text>
<text x="26.9" y="200.5">SNA</text>
<text x="38.1" y="200.5">10</text>
<text x="87.3" y="200.5">21</text>
<text x="97.3" y="200.5">SOC</text>
<text x="114.9" y="200.5">SNA</text>
<text x="126" y="200.5">10</text>
<text x="175.2" y="200.5">21</text>
<text x="185.2" y="200.5">SOC</text>
<text x="43.8" y="204.5" transform="rotate(-90 43.8 204.5)">11</text>
<text x="48.4" y="204.5" transform="rotate(-90 48.4 204.5)">12</text>
<text x="52.9" y="204.5" transform="rotate(-90 52.9 204.5)">13</text>
<text x="57.5" y="204.5" transform="rotate(-90 57.5 204.5)">14</text>
<text x="62.1" y="204.5" transform="rotate(-90 62.1 204.5)">15</text>
<text x="66.7" y="204.5" transform="rotate(-90 66.7 204.5)">16</text>
<text x="71.3" y="204.5" transform="rotate(-90 71.3 204.5)">17</text>
<text x="75.8" y="204.5" transform="rotate(-90 75.8 204.5)">18</text>
<text x="80.4" y="204.5" transform="rotate(-90 80.4 204.5)">19</text>
<text x="85" y="204.5" transform="rotate(-90 85 204.5)">20</text>
<text x="131.7" y="204.5" transform="rotate(-90 131.7 204.5)">11</text>
<text x="136.3" y="204.5" transform="rotate(-90 136.3 204.5)">12</text>
<text x="140.9" y="204.5" transform="rotate(-90 140.9 204.5)">13</text>
<text x="145.5" y="204.5" transform="rotate(-90 145.5 204.5)">14</text>
<text x="150.1" y="204.5" transform="rotate(-90 150.1 204.5)">15</text>
<text x="154.6" y="204.5" transform="rotate(-90 154.6 204.5)">16</text>
<text x="159.2" y="204.5" transform="rotate(-90 159.2 204.5)">17</text>
<text x="163.8" y="204.5" transform="rotate(-90 163.8 204.5)">18</text>
<text x="168.4" y="204.5" transform="rotate(-90 168.4 204.5)">19</text>
<text x="172.9" y="204.5" transform="rotate(-90 172.9 204.5)">20</text>
<text x="43.8" y="215.8" transform="rotate(-90 43.8 215.8)">SNB</text>
<text x="48.4" y="215.7" transform="rotate(-90 48.4 215.7)">SPB</text>
<text x="52.9" y="215.7" transform="rotate(-90 52.9 215.7)">GLB</text>
<text x="57.5" y="215.8" transform="rotate(-90 57.5 215.8)">SHB</text>
<text x="71.3" y="215.9" transform="rotate(-90 71.3 215.9)">SHC</text>
<text x="75.8" y="215.8" transform="rotate(-90 75.8 215.8)">GLC</text>
<text x="80.4" y="215.8" transform="rotate(-90 80.4 215.8)">SPC</text>
<text x="85" y="215.9" transform="rotate(-90 85 215.9)">SNC</text>
<text x="131.7" y="215.8" transform="rotate(-90 131.7 215.8)">SNB</text>
<text x="136.3" y="215.7" transform="rotate(-90 136.3 215.7)">SPB</text>
<text x="140.9" y="215.7" transform="rotate(-90 140.9 215.7)">GLB</text>
<text x="145.5" y="215.8" transform="rotate(-90 145.5 215.8)">SHB</text>
<text x="159.2" y="215.9" transform="rotate(-90 159.2 215.9)">SHC</text>
<text x="163.8" y="215.8" transform="rotate(-90 163.8 215.8)">GLC</text>
<text x="168.4" y="215.8" transform="rotate(-90 168.4 215.8)">SPC</text>
<text x="172.9" y="215.9" transform="rotate(-90 172.9 215.9)">SNC</text>
<text x="62.1" y="216" transform="rotate(-90 62.1 216)">GHB</text>
<text x="66.7" y="216.1" transform="rotate(-90 66.7 216.1)">GHC</text>
<text x="91.6" y="216.1">Not to scale</text>
<text x="150.1" y="216" transform="rotate(-90 150.1 216)">GHB</text>
<text x="154.6" y="216.1" transform="rotate(-90 154.6 216.1)">GHC</text>
<text x="179.5" y="216.1">Not to scale</text>
</g>
<g font-size="1.6" fill="#00f">
<text x="72.3" y="36.1">(1)</text>
<text x="72.1" y="242.2">(1)</text>
</g>
</svg>
